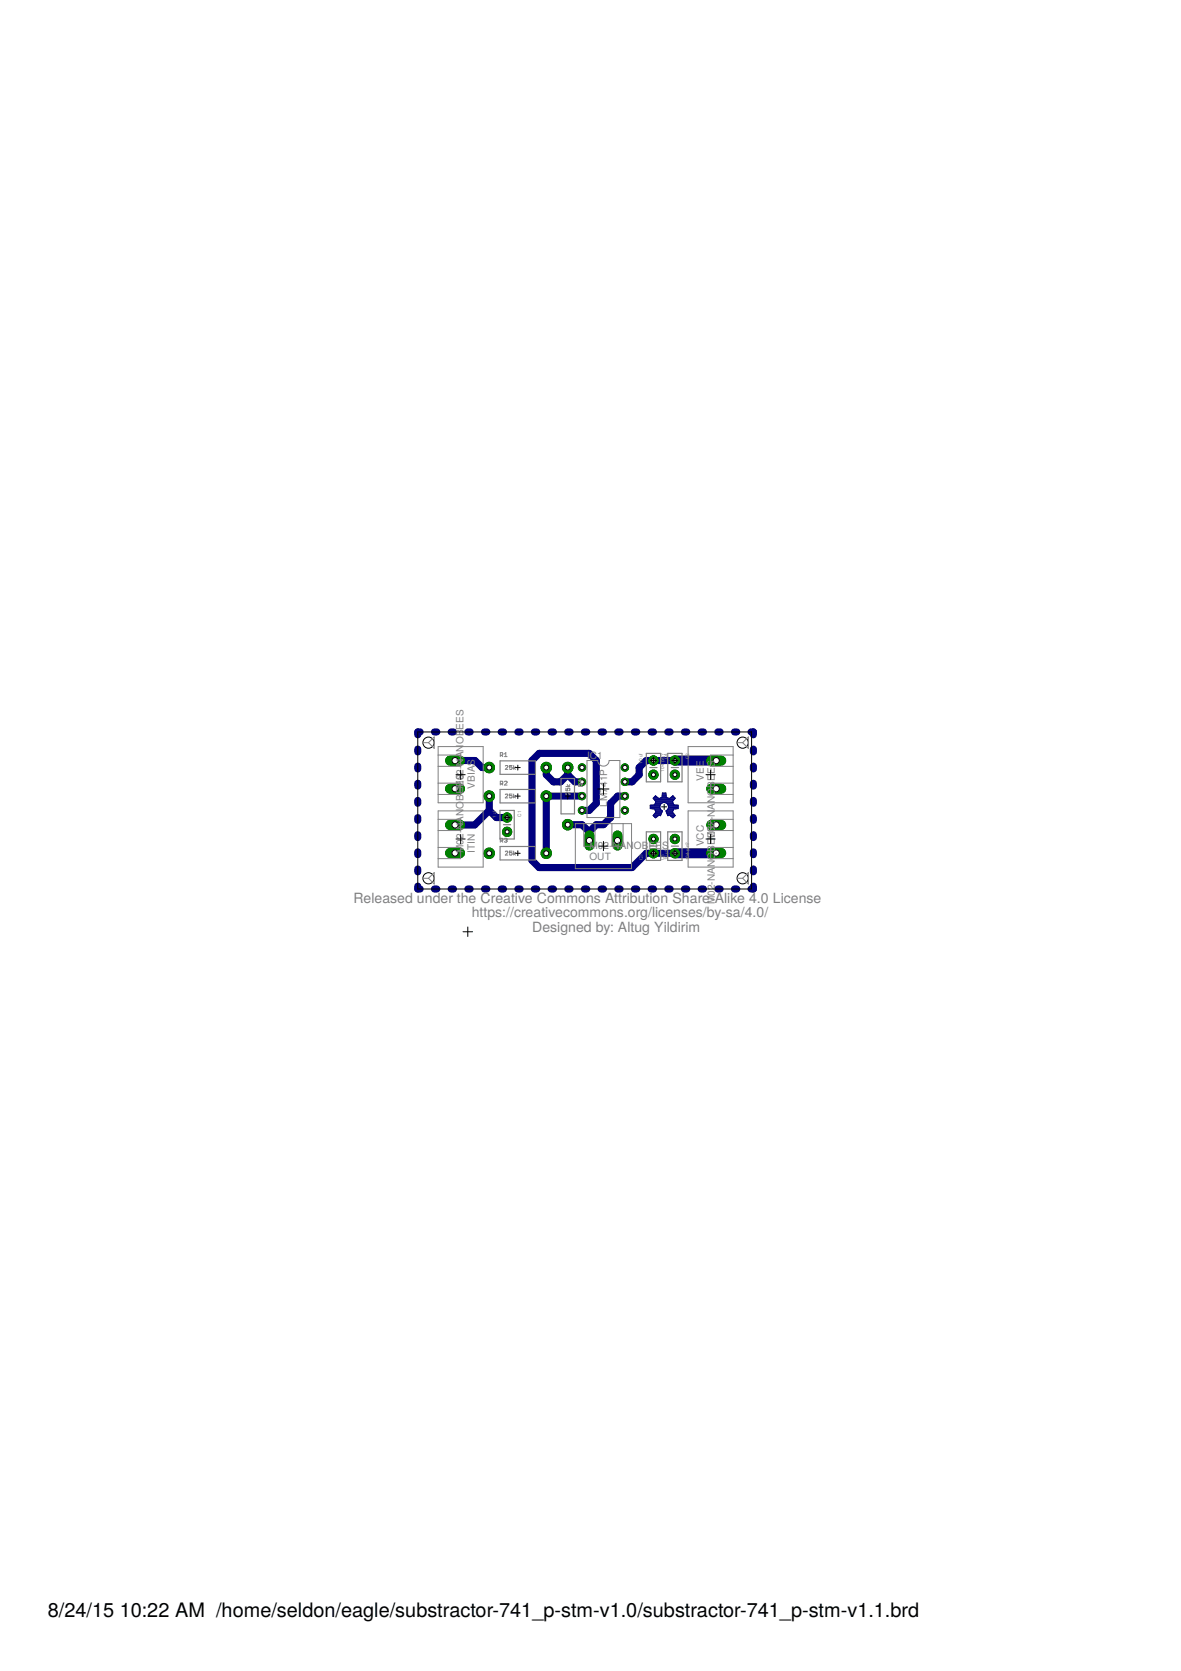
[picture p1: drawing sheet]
<svg xmlns="http://www.w3.org/2000/svg" width="210mm" height="297mm" viewBox="0 0 210 297" stroke-linecap="round" stroke-linejoin="round" font-family="sans-serif">
<g fill="none" stroke="#000080" stroke-width=".18">
<path d="M115.6 143.6h1.7M115.6 143.5h1.7M115.6 143.4h1.7M115.6 143.3h1.7M115.6 143.2h1.7M115.8 143.8h1.5M116.1 144.9h1M116.1 141.9h.9M116.2 145.1h.7M116.2 142h3.7M116.2 144.8h1.3M116.2 141.8h.7"/>
<path d="M116.2 142.1h3.6M116.3 145.2h.5M116.3 144.7h1.2M116.3 143h1.1M116.3 141.6h.4M116.4 142.2h3.3M116.4 144.6h1.2M116.4 145.3h.2M116.4 143.9h1M116.4 142.9h1.1M116.4 144h1.1M116.4 142.8h1.2"/>
<path d="M116.4 142.3h3.2M116.5 141.5h.1M116.5 144.5h1.1M116.5 144.1h1.2M116.5 142.7h1.3M116.5 144.2h1.2M116.5 142.5h3M116.6 142.6h2.9M116.6 144.4h1.1M117.2 144.9h.2M117.3 143.3l.1 .6M117.3 143.3a.78 .78 0 0 1 .8-.6 .78 .78 0 0 1 .7 .7"/>
<path d="M117.3 141.9h1.4M117.7 141.8v-.9h.6l.1 .9M117.7 141.8l-.6 .2-.6-.5-.4 .4 .5 .6-.2 .5-.8 .1v.6l.8 .1 .2 .5-.5 .7 .4 .4 .6-.5 .3 .1 .4-.9-.4-.2M117.7 141.8h.7M117.7 141.6h.7M117.7 141.5h.7M117.7 141.4h.7M117.7 141.3h.7M117.7 141.2h.7M117.7 141h.7M118.3 142.7h1.3M118.4 144.2h1.1"/>
<path d="M118.4 144.1h1.2M118.4 141.8l.6 .2 .6-.5 .4 .4-.5 .6 .2 .5 .8 .1v.6l-.8 .1-.2 .5 .5 .7-.4 .4-.6-.5-.3 .1-.4-.9 .4-.3 .1-.4M118.4 144.4h1.1M118.5 144.5h1.1M118.5 142.8h1.1M118.5 144.6h1.2M118.6 144.7h1.2M118.6 144h1.1M118.6 144.8h1.3M118.6 142.9h1.1M118.7 144.9h.2M118.7 143.9h1"/>
<path d="M118.7 143h1.1M118.7 143.8h1.6M118.8 143.2h1.7M118.8 143.6h1.7M118.8 143.5h1.7M118.8 143.3h1.7M118.8 143.4h1.7M119 144.9h1M119.1 141.9h.9M119.2 145.1h.7M119.2 141.8h.7M119.3 145.2h.5"/>
<path d="M119.4 141.6h.4M119.5 145.3h.2M119.5 141.5h.1"/>
</g>
<g fill="none" stroke="#000080" stroke-width="1.3">
<path d="M74.3 133.2v.5M74.3 136.2v.5M74.3 139.2v.5M74.7 130.1h-.4v.5M77.2 130.1h.4M80.2 130.1h.4M80.9 135.2h3.5l1.3 1.2h1.3M83.1 130.1h.5M86.1 130.1h.4M89.1 130.1h.4M92 130.1h.5M95 130.1h.4"/>
<path d="M97.1 136.4v1.3l1.3 1.3h1.2l1.3-1.3M97.9 130.1h.5M100.9 137.7l1.3 1.3h1.2M100.9 136.4v1.3M100.9 130.1h.4M103.9 130.1h.4M106.8 130.1h.5M109.8 130.1h.4M112.8 130.1h.4M115.7 130.1h.4M118.7 130.1h.4M120 135.2h-5.1l-1.3 1.2v1.3l-1.3 1.3h-1.2"/>
<path d="M121.6 130.1h.5M124.6 130.1h.4M127.6 130.1h.4M130.5 130.1h.5M133.5 130.1h.4v.5M133.9 133.2v.5M133.9 136.2v.5M133.9 139.2v.5M74.3 142.3v.5M74.3 145.3v.5M74.3 148.4v.5M74.3 151.4v.5"/>
<path d="M74.3 154.5v.5M74.3 157.5v.5h.4M77.2 158h.4M80.2 158h.4M83.1 158h.5M86.1 158h.4M87 141.5v2.6M87 144.1l1.2 1.2h1.9M87 144.1l-2.6 2.5h-3.5M89.1 158h.4M92 158h.5M95 158h.4"/>
<path d="M97.9 158h.5M100.9 146.6h2.5l1.4 1.3M100.9 158h.4M103.4 141.5h-6.3v10.2M103.4 144.1h1.3l1.3-1.3v-7.6l-1.3-1.3h-8.9l-1.2 1.3v17.8l1.2 1.2h16.5l2.6-2.5h5.1M103.9 158h.4M106.8 158h.5M109.8 158h.4M111.1 141.5h-1.3l-1.3 1.3v2.5l-1.2 1.3h-1.3l-1.2 1.2v1.6M112.8 158h.4M115.7 158h.4M118.7 158h.4"/>
<path d="M121.6 158h.5M124.6 158h.4M127.6 158h.4M130.5 158h.5M133.9 157.5v.5h-.4M133.9 142.3v.5M133.9 145.3v.5M133.9 148.4v.5M133.9 151.4v.5M133.9 154.5v.5"/>
</g>
<path d="M120 135.2h7.3M120 151.7h7.3" fill="none" stroke="#000080" stroke-width="1.8"/>
<circle cx="103.4" cy="136.4" r=".66" fill="#008000" stroke="#008000" stroke-width=".18"/>
<circle cx="103.4" cy="136.4" r=".4" fill="#fff" stroke="#000" stroke-width=".18"/>
<circle cx="103.4" cy="139" r=".66" fill="#008000" stroke="#008000" stroke-width=".18"/>
<circle cx="103.4" cy="139" r=".4" fill="#fff" stroke="#000" stroke-width=".18"/>
<circle cx="111.1" cy="139" r=".66" fill="#008000" stroke="#008000" stroke-width=".18"/>
<circle cx="111.1" cy="139" r=".4" fill="#fff" stroke="#000" stroke-width=".18"/>
<circle cx="111.1" cy="136.4" r=".66" fill="#008000" stroke="#008000" stroke-width=".18"/>
<circle cx="111.1" cy="136.4" r=".4" fill="#fff" stroke="#000" stroke-width=".18"/>
<circle cx="103.4" cy="141.5" r=".66" fill="#008000" stroke="#008000" stroke-width=".18"/>
<circle cx="103.4" cy="141.5" r=".4" fill="#fff" stroke="#000" stroke-width=".18"/>
<circle cx="103.4" cy="144.1" r=".66" fill="#008000" stroke="#008000" stroke-width=".18"/>
<circle cx="103.4" cy="144.1" r=".4" fill="#fff" stroke="#000" stroke-width=".18"/>
<circle cx="111.1" cy="141.5" r=".66" fill="#008000" stroke="#008000" stroke-width=".18"/>
<circle cx="111.1" cy="141.5" r=".4" fill="#fff" stroke="#000" stroke-width=".18"/>
<circle cx="111.1" cy="144.1" r=".66" fill="#008000" stroke="#008000" stroke-width=".18"/>
<circle cx="111.1" cy="144.1" r=".4" fill="#fff" stroke="#000" stroke-width=".18"/>
<circle cx="87" cy="136.4" r=".93" fill="#008000" stroke="#008000" stroke-width=".18"/>
<circle cx="87" cy="136.4" r=".44" fill="#fff" stroke="#000" stroke-width=".18"/>
<circle cx="97.1" cy="136.4" r=".93" fill="#008000" stroke="#008000" stroke-width=".18"/>
<circle cx="97.1" cy="136.4" r=".44" fill="#fff" stroke="#000" stroke-width=".18"/>
<circle cx="87" cy="141.5" r=".93" fill="#008000" stroke="#008000" stroke-width=".18"/>
<circle cx="87" cy="141.5" r=".44" fill="#fff" stroke="#000" stroke-width=".18"/>
<circle cx="97.1" cy="141.5" r=".93" fill="#008000" stroke="#008000" stroke-width=".18"/>
<circle cx="97.1" cy="141.5" r=".44" fill="#fff" stroke="#000" stroke-width=".18"/>
<circle cx="87" cy="151.7" r=".93" fill="#008000" stroke="#008000" stroke-width=".18"/>
<circle cx="87" cy="151.7" r=".44" fill="#fff" stroke="#000" stroke-width=".18"/>
<circle cx="97.1" cy="151.7" r=".93" fill="#008000" stroke="#008000" stroke-width=".18"/>
<circle cx="97.1" cy="151.7" r=".44" fill="#fff" stroke="#000" stroke-width=".18"/>
<circle cx="100.9" cy="136.4" r=".93" fill="#008000" stroke="#008000" stroke-width=".18"/>
<circle cx="100.9" cy="136.4" r=".44" fill="#fff" stroke="#000" stroke-width=".18"/>
<circle cx="100.9" cy="146.6" r=".93" fill="#008000" stroke="#008000" stroke-width=".18"/>
<circle cx="100.9" cy="146.6" r=".44" fill="#fff" stroke="#000" stroke-width=".18"/>
<circle cx="90.1" cy="145.3" r=".83" fill="#008000" stroke="#008000" stroke-width=".18"/>
<circle cx="90.1" cy="145.3" r=".36" fill="#fff" stroke="#000" stroke-width=".18"/>
<circle cx="90.1" cy="147.9" r=".83" fill="#008000" stroke="#008000" stroke-width=".18"/>
<circle cx="90.1" cy="147.9" r=".36" fill="#fff" stroke="#000" stroke-width=".18"/>
<circle cx="120" cy="135.2" r=".83" fill="#008000" stroke="#008000" stroke-width=".18"/>
<circle cx="120" cy="135.2" r=".36" fill="#fff" stroke="#000" stroke-width=".18"/>
<circle cx="120" cy="137.7" r=".83" fill="#008000" stroke="#008000" stroke-width=".18"/>
<circle cx="120" cy="137.7" r=".36" fill="#fff" stroke="#000" stroke-width=".18"/>
<circle cx="116.1" cy="151.7" r=".83" fill="#008000" stroke="#008000" stroke-width=".18"/>
<circle cx="116.1" cy="151.7" r=".36" fill="#fff" stroke="#000" stroke-width=".18"/>
<circle cx="116.1" cy="149.1" r=".83" fill="#008000" stroke="#008000" stroke-width=".18"/>
<circle cx="116.1" cy="149.1" r=".36" fill="#fff" stroke="#000" stroke-width=".18"/>
<circle cx="116.1" cy="135.2" r=".83" fill="#008000" stroke="#008000" stroke-width=".18"/>
<circle cx="116.1" cy="135.2" r=".36" fill="#fff" stroke="#000" stroke-width=".18"/>
<circle cx="116.1" cy="137.7" r=".83" fill="#008000" stroke="#008000" stroke-width=".18"/>
<circle cx="116.1" cy="137.7" r=".36" fill="#fff" stroke="#000" stroke-width=".18"/>
<circle cx="120" cy="151.7" r=".83" fill="#008000" stroke="#008000" stroke-width=".18"/>
<circle cx="120" cy="151.7" r=".36" fill="#fff" stroke="#000" stroke-width=".18"/>
<circle cx="120" cy="149.1" r=".83" fill="#008000" stroke="#008000" stroke-width=".18"/>
<circle cx="120" cy="149.1" r=".36" fill="#fff" stroke="#000" stroke-width=".18"/>
<path d="M80 140.2h1.8" fill="none" stroke="#008000" stroke-width="1.8"/>
<circle cx="80.9" cy="140.2" r=".55" fill="#fff" stroke="#000" stroke-width=".18"/>
<path d="M80 135.2h1.8" fill="none" stroke="#008000" stroke-width="1.8"/>
<circle cx="80.9" cy="135.2" r=".55" fill="#fff" stroke="#000" stroke-width=".18"/>
<path d="M80 151.6h1.8" fill="none" stroke="#008000" stroke-width="1.8"/>
<circle cx="80.9" cy="151.6" r=".55" fill="#fff" stroke="#000" stroke-width=".18"/>
<path d="M80 146.6h1.8" fill="none" stroke="#008000" stroke-width="1.8"/>
<circle cx="80.9" cy="146.6" r=".55" fill="#fff" stroke="#000" stroke-width=".18"/>
<path d="M104.8 148.5v1.8" fill="none" stroke="#008000" stroke-width="1.8"/>
<circle cx="104.8" cy="149.4" r=".55" fill="#fff" stroke="#000" stroke-width=".18"/>
<path d="M109.7 148.5v1.8" fill="none" stroke="#008000" stroke-width="1.8"/>
<circle cx="109.7" cy="149.4" r=".55" fill="#fff" stroke="#000" stroke-width=".18"/>
<path d="M126.4 135.2h1.8" fill="none" stroke="#008000" stroke-width="1.8"/>
<circle cx="127.3" cy="135.2" r=".55" fill="#fff" stroke="#000" stroke-width=".18"/>
<path d="M126.4 140.2h1.8" fill="none" stroke="#008000" stroke-width="1.8"/>
<circle cx="127.3" cy="140.2" r=".55" fill="#fff" stroke="#000" stroke-width=".18"/>
<path d="M126.4 146.6h1.8" fill="none" stroke="#008000" stroke-width="1.8"/>
<circle cx="127.3" cy="146.6" r=".55" fill="#fff" stroke="#000" stroke-width=".18"/>
<path d="M126.4 151.6h1.8" fill="none" stroke="#008000" stroke-width="1.8"/>
<circle cx="127.3" cy="151.6" r=".55" fill="#fff" stroke="#000" stroke-width=".18"/>
<circle cx="103.4" cy="136.4" r=".66" fill="#008000" stroke="#008000" stroke-width=".18"/>
<circle cx="103.4" cy="136.4" r=".4" fill="#fff" stroke="#000" stroke-width=".18"/>
<circle cx="103.4" cy="139" r=".66" fill="#008000" stroke="#008000" stroke-width=".18"/>
<circle cx="103.4" cy="139" r=".4" fill="#fff" stroke="#000" stroke-width=".18"/>
<circle cx="111.1" cy="139" r=".66" fill="#008000" stroke="#008000" stroke-width=".18"/>
<circle cx="111.1" cy="139" r=".4" fill="#fff" stroke="#000" stroke-width=".18"/>
<circle cx="111.1" cy="136.4" r=".66" fill="#008000" stroke="#008000" stroke-width=".18"/>
<circle cx="111.1" cy="136.4" r=".4" fill="#fff" stroke="#000" stroke-width=".18"/>
<circle cx="103.4" cy="141.5" r=".66" fill="#008000" stroke="#008000" stroke-width=".18"/>
<circle cx="103.4" cy="141.5" r=".4" fill="#fff" stroke="#000" stroke-width=".18"/>
<circle cx="103.4" cy="144.1" r=".66" fill="#008000" stroke="#008000" stroke-width=".18"/>
<circle cx="103.4" cy="144.1" r=".4" fill="#fff" stroke="#000" stroke-width=".18"/>
<circle cx="111.1" cy="141.5" r=".66" fill="#008000" stroke="#008000" stroke-width=".18"/>
<circle cx="111.1" cy="141.5" r=".4" fill="#fff" stroke="#000" stroke-width=".18"/>
<circle cx="111.1" cy="144.1" r=".66" fill="#008000" stroke="#008000" stroke-width=".18"/>
<circle cx="111.1" cy="144.1" r=".4" fill="#fff" stroke="#000" stroke-width=".18"/>
<circle cx="87" cy="136.4" r=".93" fill="#008000" stroke="#008000" stroke-width=".18"/>
<circle cx="87" cy="136.4" r=".44" fill="#fff" stroke="#000" stroke-width=".18"/>
<circle cx="97.1" cy="136.4" r=".93" fill="#008000" stroke="#008000" stroke-width=".18"/>
<circle cx="97.1" cy="136.4" r=".44" fill="#fff" stroke="#000" stroke-width=".18"/>
<circle cx="87" cy="141.5" r=".93" fill="#008000" stroke="#008000" stroke-width=".18"/>
<circle cx="87" cy="141.5" r=".44" fill="#fff" stroke="#000" stroke-width=".18"/>
<circle cx="97.1" cy="141.5" r=".93" fill="#008000" stroke="#008000" stroke-width=".18"/>
<circle cx="97.1" cy="141.5" r=".44" fill="#fff" stroke="#000" stroke-width=".18"/>
<circle cx="87" cy="151.7" r=".93" fill="#008000" stroke="#008000" stroke-width=".18"/>
<circle cx="87" cy="151.7" r=".44" fill="#fff" stroke="#000" stroke-width=".18"/>
<circle cx="97.1" cy="151.7" r=".93" fill="#008000" stroke="#008000" stroke-width=".18"/>
<circle cx="97.1" cy="151.7" r=".44" fill="#fff" stroke="#000" stroke-width=".18"/>
<circle cx="100.9" cy="136.4" r=".93" fill="#008000" stroke="#008000" stroke-width=".18"/>
<circle cx="100.9" cy="136.4" r=".44" fill="#fff" stroke="#000" stroke-width=".18"/>
<circle cx="100.9" cy="146.6" r=".93" fill="#008000" stroke="#008000" stroke-width=".18"/>
<circle cx="100.9" cy="146.6" r=".44" fill="#fff" stroke="#000" stroke-width=".18"/>
<circle cx="90.1" cy="145.3" r=".83" fill="#008000" stroke="#008000" stroke-width=".18"/>
<circle cx="90.1" cy="145.3" r=".36" fill="#fff" stroke="#000" stroke-width=".18"/>
<circle cx="90.1" cy="147.9" r=".83" fill="#008000" stroke="#008000" stroke-width=".18"/>
<circle cx="90.1" cy="147.9" r=".36" fill="#fff" stroke="#000" stroke-width=".18"/>
<circle cx="120" cy="135.2" r=".83" fill="#008000" stroke="#008000" stroke-width=".18"/>
<circle cx="120" cy="135.2" r=".36" fill="#fff" stroke="#000" stroke-width=".18"/>
<circle cx="120" cy="137.7" r=".83" fill="#008000" stroke="#008000" stroke-width=".18"/>
<circle cx="120" cy="137.7" r=".36" fill="#fff" stroke="#000" stroke-width=".18"/>
<circle cx="116.1" cy="151.7" r=".83" fill="#008000" stroke="#008000" stroke-width=".18"/>
<circle cx="116.1" cy="151.7" r=".36" fill="#fff" stroke="#000" stroke-width=".18"/>
<circle cx="116.1" cy="149.1" r=".83" fill="#008000" stroke="#008000" stroke-width=".18"/>
<circle cx="116.1" cy="149.1" r=".36" fill="#fff" stroke="#000" stroke-width=".18"/>
<circle cx="116.1" cy="135.2" r=".83" fill="#008000" stroke="#008000" stroke-width=".18"/>
<circle cx="116.1" cy="135.2" r=".36" fill="#fff" stroke="#000" stroke-width=".18"/>
<circle cx="116.1" cy="137.7" r=".83" fill="#008000" stroke="#008000" stroke-width=".18"/>
<circle cx="116.1" cy="137.7" r=".36" fill="#fff" stroke="#000" stroke-width=".18"/>
<circle cx="120" cy="151.7" r=".83" fill="#008000" stroke="#008000" stroke-width=".18"/>
<circle cx="120" cy="151.7" r=".36" fill="#fff" stroke="#000" stroke-width=".18"/>
<circle cx="120" cy="149.1" r=".83" fill="#008000" stroke="#008000" stroke-width=".18"/>
<circle cx="120" cy="149.1" r=".36" fill="#fff" stroke="#000" stroke-width=".18"/>
<path d="M80 140.2h1.8" fill="none" stroke="#008000" stroke-width="1.8"/>
<circle cx="80.9" cy="140.2" r=".55" fill="#fff" stroke="#000" stroke-width=".18"/>
<path d="M80 135.2h1.8" fill="none" stroke="#008000" stroke-width="1.8"/>
<circle cx="80.9" cy="135.2" r=".55" fill="#fff" stroke="#000" stroke-width=".18"/>
<path d="M80 151.6h1.8" fill="none" stroke="#008000" stroke-width="1.8"/>
<circle cx="80.9" cy="151.6" r=".55" fill="#fff" stroke="#000" stroke-width=".18"/>
<path d="M80 146.6h1.8" fill="none" stroke="#008000" stroke-width="1.8"/>
<circle cx="80.9" cy="146.6" r=".55" fill="#fff" stroke="#000" stroke-width=".18"/>
<path d="M104.8 148.5v1.8" fill="none" stroke="#008000" stroke-width="1.8"/>
<circle cx="104.8" cy="149.4" r=".55" fill="#fff" stroke="#000" stroke-width=".18"/>
<path d="M109.7 148.5v1.8" fill="none" stroke="#008000" stroke-width="1.8"/>
<circle cx="109.7" cy="149.4" r=".55" fill="#fff" stroke="#000" stroke-width=".18"/>
<path d="M126.4 135.2h1.8" fill="none" stroke="#008000" stroke-width="1.8"/>
<circle cx="127.3" cy="135.2" r=".55" fill="#fff" stroke="#000" stroke-width=".18"/>
<path d="M126.4 140.2h1.8" fill="none" stroke="#008000" stroke-width="1.8"/>
<circle cx="127.3" cy="140.2" r=".55" fill="#fff" stroke="#000" stroke-width=".18"/>
<path d="M126.4 146.6h1.8" fill="none" stroke="#008000" stroke-width="1.8"/>
<circle cx="127.3" cy="146.6" r=".55" fill="#fff" stroke="#000" stroke-width=".18"/>
<path d="M126.4 151.6h1.8" fill="none" stroke="#008000" stroke-width="1.8"/>
<circle cx="127.3" cy="151.6" r=".55" fill="#fff" stroke="#000" stroke-width=".18"/>
<g fill="none" stroke="#808080" stroke-width=".18">
<path d="M75.1 132h1.1M76.2 132l1-1v2zM77.9 132.7h8v10h-8zM77.9 139.2h4v2h-4M77.9 134.2h4v2h-4M88.9 134.3h.4l.1-.2-.1-.3h-.4v.7M88.9 139.3h.4l.1-.1-.1-.3h-.4v.7M89.1 134.3l.3 .2M89.1 139.3l.3 .3M89.7 134l.2-.2v.7M89.7 134.5h.4M89.7 139l.1-.1 .3 .1-.4 .6h.4"/>
<path d="M89.8 136.2l.1-.1 .4 .1-.5 .6h.5M91 136.1h-.4v.3l.2-.1 .2 .1-.1 .4-.3-.1M91.3 136.1v.7M91.6 136.3l-.3 .2 .3 .3M100.6 139.8h.7M100.8 139.5l.2 .3 .3-.3M103.2 138.6v.4l-.3-.3h.7M103.3 139.8v-.4l-.3-.1-.1 .1v.4h.7M103.6 139.3l-.3 .3M104.3 135.2h1.9a1.02 1.02 0 0 0 1.1 1 1.02 1.02 0 0 0 1-1h1.9v10.1h-5.9zM122.3 132.7h8v10h-8zM130.3 139.2h-4v2h4"/>
<path d="M130.3 134.2h-4v2h4M131 132h1M133 131v2l-1-1zM75.1 156.1h1.1M76.2 156.1l1-1v2zM77.9 144.1h8v10h-8zM77.9 145.6h4v2h-4M77.9 150.6h4v2h-4M88.9 149.5l.5-.1-.1-.4h-.4v.7M89.1 149.5l.3 .2M89.7 149.1l.3-.1 .1 .1-.1 .3M89.8 141.3l.1-.1 .4 .1-.5 .5h.5"/>
<path d="M89.8 151.4l.1-.1 .4 .1-.5 .6h.5M89.9 149.4h.1M90 149.4l.1 .1-.1 .2-.3-.1M91 141.2h-.4v.3l.2-.1 .2 .1-.1 .3-.3-.1M91 151.3h-.4v.4l.2-.2 .2 .2-.1 .3-.3-.1M91.3 141.2v.6M91.3 151.3v.7M91.6 141.4l-.3 .2 .3 .2M91.6 151.5l-.3 .3 .3 .2M100.6 140.1v.4h.3l-.1-.2 .1-.2 .4 .1-.1 .3M101.3 140.8v.5l-.5-.5-.2 .1 .1 .4M102.3 146.4h9.9v8h-9.9z"/>
<path d="M103.8 146.4v4h1.9v-4M108.8 146.4v4h1.9v-4M122.3 144.1h8v10h-8zM130.3 150.6h-4v2h4M130.3 145.6h-4v2h4M131 156.1h1M132 156.1l1-1v2z"/>
</g>
<g fill="none" stroke="#808080" stroke-width=".21">
<path d="M88.9 135.3h6.3v2.3h-6.3zM99.7 138.4h2.4v6.3h-2.4zM114.9 133.9h2.5v5.1h-2.5zM115.5 136.4h1.3M118.7 133.9h2.5v5.1h-2.5zM119.3 136.4h1.3M88.9 144.1h2.5v5h-2.5zM88.9 140.3h6.3v2.4h-6.3zM88.9 150.5h6.3v2.4h-6.3zM89.5 146.6h1.3M114.9 147.9h2.5v5.1h-2.5zM115.5 150.4h1.3"/>
<path d="M118.7 147.9h2.5v5.1h-2.5zM119.3 150.4h1.3"/>
</g>
<g fill="none" stroke="#000" stroke-width=".18">
<path d="M74.3 130.1h59.3v27.9h-59.3zM81 137.7h1.7M81.9 136.9v1.6M91.6 136.4h.9M92 136v.9M107.3 139.3v1.9M115.6 135.2h1.1M116.1 134.6v1.1M119.4 135.2h1.1M120 134.6v1.1M125.5 137.7h1.6M126.3 136.9v1.6"/>
<path d="M81 149.1h1.7M81.9 148.3v1.6M89.6 145.3h1.1M90.1 144.8v1.1M91.6 141.5h.9M91.6 151.7h.9M92 141.1v.9M92 151.2v.9M100.5 141.5h.8M100.9 141.1v.9M106.3 140.3h1.9M106.4 150.4h1.7"/>
<path d="M107.3 149.6v1.6M115.6 151.7h1.1M116.1 151.1v1.2M117.6 143.4h.9M118 143v.9M119.4 151.7h1.1M120 151.1v1.2M125.5 149.1h1.6M126.3 148.3v1.6M82.3 165.6h1.7M83.1 164.8v1.7"/>
<circle cx="76.2" cy="132" r=".99"/>
<circle cx="132" cy="132" r=".99"/>
<circle cx="76.2" cy="156.1" r=".99"/>
<circle cx="132" cy="156.1" r=".99"/>
</g>
<path d="M127.3 151.6v.1" fill="none" stroke="#808000" stroke-width=".18"/>
<g font-size="3.5">
<text x="8.5" y="287.5">8/24/15</text>
<text x="21.3" y="287.5">10:22 AM /home/seldon/eagle/substractor-741_p-stm-v1.0/substractor-741_p-stm-v1.1.brd</text>
</g>
<g font-size="2.5" fill="#808080">
<text x="62.8" y="160.6">Released under the Creative Commons Attribution Share-Alike 4.0 License</text>
<text x="83.8" y="163.1">https://creativecommons.org/licenses/by-sa/4.0/</text>
<text x="94.6" y="165.6">Designed by: Altug Yildirim</text>
</g>
<g font-size="1.8" fill="#808080">
<text x="82.4" y="129.7" transform="rotate(-90 82.4 129.7)">EES</text>
<text x="82.4" y="134.8" transform="rotate(-90 82.4 134.8)">AN</text>
<text x="82.4" y="132.3" transform="rotate(-90 82.4 132.3)">OB</text>
<text x="104.3" y="134.9">IC1</text>
<text x="82.4" y="143.7" transform="rotate(-90 82.4 143.7)">O</text>
<text x="82.4" y="142.3" transform="rotate(-90 82.4 142.3)">BEM02-N</text>
<text x="82.4" y="139.9" transform="rotate(-90 82.4 139.9)">ES</text>
<text x="84.4" y="140.2" transform="rotate(-90 84.4 140.2)">VBIAS</text>
<text x="107.9" y="143.4" transform="rotate(-90 107.9 143.4)">LM741P</text>
<text x="125.1" y="138.8" transform="rotate(-90 125.1 138.8)">VEE</text>
<text x="127.1" y="144" transform="rotate(-90 127.1 144)">ANOB</text>
<text x="127.1" y="138.8" transform="rotate(-90 127.1 138.8)">EES</text>
<text x="82.4" y="146.2" transform="rotate(-90 82.4 146.2)">AN</text>
<text x="127.1" y="149" transform="rotate(-90 127.1 149)">ES</text>
<text x="127.1" y="145.2" transform="rotate(-90 127.1 145.2)">N</text>
<text x="82.4" y="151.6" transform="rotate(-90 82.4 151.6)">M02-N</text>
<text x="84.4" y="151.6" transform="rotate(-90 84.4 151.6)">ITIN</text>
<text x="104.8" y="152.9">OUT</text>
<text x="104.8" y="150.9">M02-NAN</text>
<text x="112.7" y="150.9">OB</text>
<text x="115.3" y="150.9">EE</text>
<text x="117.7" y="150.9">S</text>
<text x="125.1" y="150.4" transform="rotate(-90 125.1 150.4)">VCC</text>
<text x="127.1" y="151.5" transform="rotate(-90 127.1 151.5)">B</text>
<text x="127.1" y="150.2" transform="rotate(-90 127.1 150.2)">EM02-</text>
<text x="127.1" y="160.7" transform="rotate(-90 127.1 160.7)">M02-NANO</text>
</g>
<g font-size=".8" fill="#808080">
<text x="114.2" y="135.8" transform="rotate(-90 114.2 135.8)">10 uf</text>
<text x="118" y="137.2" transform="rotate(-90 118 137.2)">104 p</text>
<text x="118" y="135.1" transform="rotate(-90 118 135.1)">/n?</text>
<text x="118.7" y="135" transform="rotate(-90 118.7 135)">C4</text>
<text x="122.5" y="135" transform="rotate(-90 122.5 135)">C2</text>
<text x="88.2" y="145.5" transform="rotate(-90 88.2 145.5)">1 uf</text>
<text x="92.6" y="145.2" transform="rotate(-90 92.6 145.2)">C1</text>
<text x="114.2" y="152.9" transform="rotate(-90 114.2 152.9)">C3</text>
<text x="118" y="152.9" transform="rotate(-90 118 152.9)">C5</text>
<text x="118.7" y="152.9" transform="rotate(-90 118.7 152.9)">10 uf</text>
<text x="122.5" y="152.9" transform="rotate(-90 122.5 152.9)">104</text>
<text x="122.5" y="151.3" transform="rotate(-90 122.5 151.3)">p/n?</text>
</g>
</svg>
